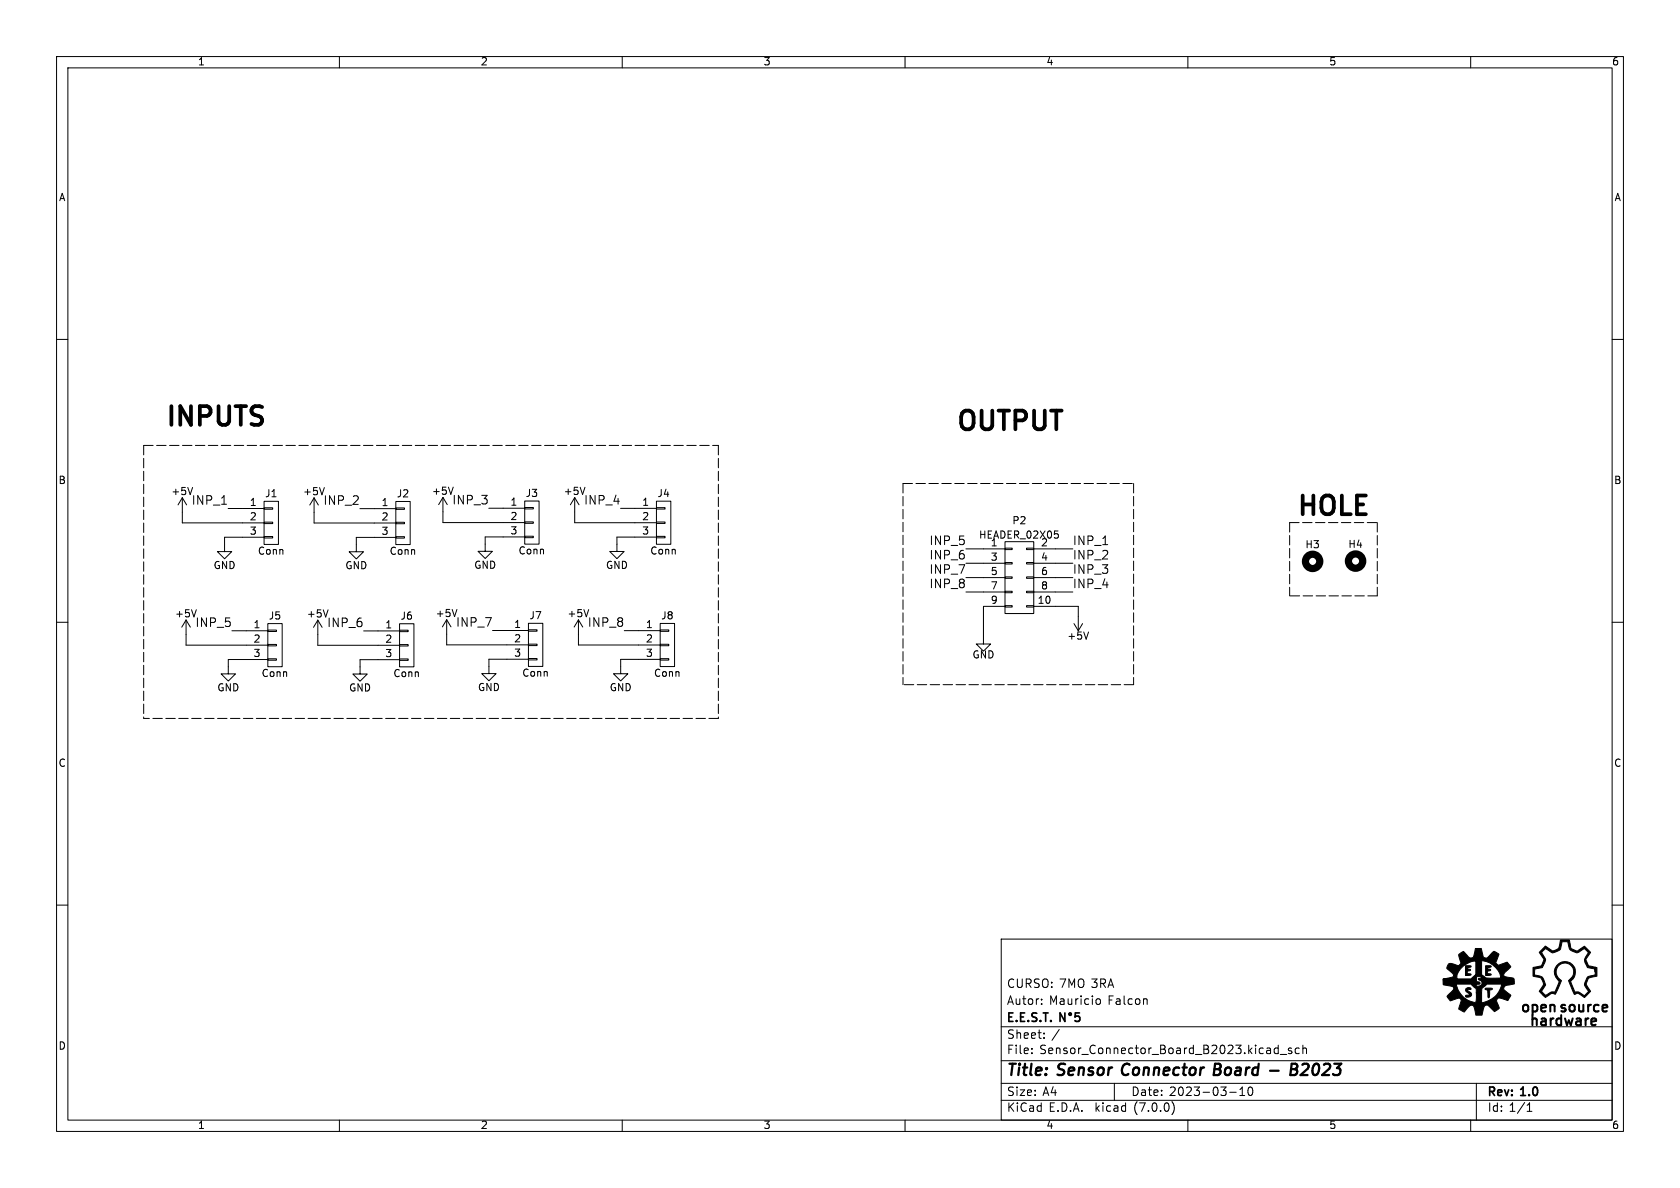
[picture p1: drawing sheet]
<svg xmlns="http://www.w3.org/2000/svg" width="297mm" height="210mm" viewBox="0 0 297 210" stroke-linecap="round" stroke-linejoin="round" font-family="sans-serif">
<g fill="none" stroke="#000" stroke-width=".18">
<path d="M10 10h277v190h-277zM12 12h273v186h-273zM60 10v2M110 10v2M160 10v2M210 10v2M260 10v2M10 60h2M285 60h2M32.2 88l-.7 1.3M32.2 88v4.4h14.5M32.2 88l.8 1.3"/>
<path d="M34 86.2l-.4 1.2M39.2 89.1h.8M40.3 89.9h6.4M46.7 94.8h1.5v.3h-1.5zM46.7 92.3h1.5v.3h-1.5zM46.7 89.8h1.5v.2h-1.5zM46.7 88.6h2.5v7.6h-2.5zM46.7 95h-7v2.5h1.3l-1.3 1.3-1.3-1.3h1.3M55.5 88v4.5h14.5M55.5 88l-.7 1.3M55.5 88l.8 1.3M57.3 86.2l-.4 1.3"/>
<path d="M63.6 89.9h6.4M70 94.9h1.5v.2h-1.5zM70 92.3h1.5v.3h-1.5zM70 89.8h1.5v.2h-1.5zM70 88.6h2.5v7.7h-2.5zM70 95h-7v2.5h1.3l-1.3 1.3-1.3-1.3h1.3M78.3 87.9l-.8 1.3M78.3 87.9v4.5h14.5M78.3 87.9l.8 1.3M80.1 86.1l-.4 1.3M86.4 89.8h6.4M92.8 94.8h1.5v.2h-1.5z"/>
<path d="M92.8 92.3h1.5v.2h-1.5zM92.8 89.7h1.5v.3h-1.5zM92.8 88.6h2.5v7.6h-2.5zM92.8 94.9h-7v2.6h1.2l-1.2 1.2-1.3-1.2h1.3M101.6 88v4.4h14.5M101.6 88l-.8 1.2M101.6 88l.8 1.2M103.4 86.1l-.4 1.3M109.7 89.9h6.4M116.1 94.8h1.5v.3h-1.5zM116.1 92.3h1.5v.2h-1.5zM116.1 89.7h1.5v.3h-1.5z"/>
<path d="M116.1 88.6h2.5v7.6h-2.5zM116.1 94.9h-7v2.6h1.2l-1.2 1.3-1.3-1.3h1.3M170.8 97h6.9M170.8 99.6h6.9M177.7 99.4h1.2v.3h-1.2zM177.7 96.9h1.2v.3h-1.2zM177.7 95.8h5.1v12.7h-5.1zM181.5 99.4h1.3v.3h-1.3zM181.5 96.9h1.3v.3h-1.3zM182.8 97h6.9M182.8 99.6h6.9M186.4 93.9h.6"/>
<path d="M187 94.4l.1 .2-.1 .5M10 110h2M32.9 109.6l-.8 1.3M32.9 109.6v4.4h14.4M32.9 109.6l.8 1.3M34.7 107.8l-.4 1.3M41 111.5h6.3M47.3 116.5h1.6v.2h-1.6zM47.3 113.9h1.6v.3h-1.6zM47.3 111.4h1.6v.2h-1.6zM47.3 110.2h2.6v7.7h-2.6zM47.3 116.6h-6.9v2.5h1.2l-1.2 1.3-1.3-1.3h1.3"/>
<path d="M56.2 109.6v4.5h14.4M56.2 109.6l-.8 1.3M56.2 109.6l.7 1.3M58 107.8l-.4 1.3M64.3 111.5h6.3M70.6 116.5h1.6v.2h-1.6zM70.6 113.9h1.6v.3h-1.6zM70.6 111.4h1.6v.3h-1.6zM70.6 110.3h2.6v7.6h-2.6zM70.6 116.6h-6.9v2.6h1.2l-1.2 1.2-1.3-1.2h1.3M79 109.6v4.4h14.4M79 109.6l-.8 1.2"/>
<path d="M79 109.6l.7 1.2M80.8 107.7l-.4 1.3M87.1 111.5h6.3M93.4 116.4h1.5v.3h-1.5zM93.4 113.9h1.5v.2h-1.5zM93.4 111.3h1.5v.3h-1.5zM93.4 110.2h2.6v7.6h-2.6zM93.4 116.5h-7v2.6h1.3l-1.3 1.2-1.2-1.2h1.2M102.3 109.6v4.4h14.4M102.3 109.6l-.8 1.2M102.3 109.6l.7 1.2M104.1 107.8l-.4 1.2"/>
<path d="M110.4 111.5h6.3M116.7 116.4h1.5v.3h-1.5zM116.7 113.9h1.5v.2h-1.5zM116.7 111.4h1.5v.2h-1.5zM116.7 110.2h2.6v7.6h-2.6zM116.7 116.6h-7v2.5h1.3l-1.3 1.3-1.2-1.3h1.2M170.8 102.1h6.9M170.8 104.6h6.9M177.7 107.1h1.2v.2h-1.2zM177.7 104.5h1.2v.3h-1.2zM177.7 102h1.2v.2h-1.2zM177.7 107.2h-3.8v6.6h-1.3l1.3 1.3 1.2-1.3h-1.2"/>
<path d="M181.5 107.1h1.3v.2h-1.3zM181.5 104.5h1.3v.3h-1.3zM181.5 102h1.3v.2h-1.3zM182.8 107.2h7.8v4.3M182.8 102.1h6.9M182.8 104.6h6.9M189.9 110.2l.7 1.3M191.4 110.2l-.8 1.3M192.4 111.7l-.4 1.3M285 110h2M10 160h2M285 160h2"/>
<path d="M177 166h108v32h-108zM184.1 177.4v.2M184.1 176.6v.2M193.9 176.6h.4l.2 .2v.6l-.2 .2-.4-.1M202.7 176.6l.1 1M60 198v2M110 198v2M160 198v2M177 194.5h108M177 191.5h108M177 187.5h108M177 181.5h108"/>
<path d="M182.4 186.1v.2M182.4 185.3v.2M184.6 183.4v.2M184.6 182.6v.2M197 191.5v3M207.2 194.8a1.74 1.74 0 0 1 0 2.2M210 198v2M217.4 193.1h1.1M219.2 193.7h.8M219.2 192.6l.4-.4v1.5M220.8 192.3l.2-.1a.81 .81 0 0 1 .6 .6 .81 .81 0 0 1-.3 .8l-.2 .1a.81 .81 0 0 1-.3-1.4zM225.5 185.3h.5"/>
<path d="M226 184.8v1.5M226 186.2l-.5 .1M226.3 186.4h1.2M228.3 185.3h-.3l-.2 .2v.2l.5 .1v.4h-.5M229.7 185.3h-.4l-.3 .2v.5l.1 .2h.6M230.3 185.4l.2-.1h.4l.1 1M230.3 184.8v1.5M260 198v2M261 191.5v6.5M270 196.5h.8M270 195.4l.4-.4v1.5"/>
</g>
<path d="M198.4 188.9v.7M214.7 189h.7M215.5 188h-.7l-.2 2h.7M224.5 189.3h1.6M228.2 189h.7M228.4 188h.6a.49 .49 0 0 1 .4 .6 .49 .49 0 0 1-.5 .4l.3 .1a.58 .58 0 0 1-.3 .9h-.8z" fill="none" stroke="#000" stroke-width=".4"/>
<g fill="none" stroke="#000" stroke-width=".3">
<path d="M188.3 179.1v1.5l-.9-1.5v1.5M190.8 179.1h-.7l-.1 .7 .3-.2 .5 .1 .1 .2-.1 .5-.2 .2-.6-.2"/>
<circle cx="189.2" cy="179.3" r=".21"/>
</g>
<g fill="none" stroke="#000" stroke-width="1.3">
<circle cx="232.1" cy="99.2" r="1.27"/>
<circle cx="239.6" cy="99.2" r="1.27"/>
</g>
<path d="M259.2 174.8v-.1a.47 .47 0 0 1 .8 .2h-.5l-.1 .1 .8 .7a.65 .65 0 0 1-.5 .5 .65 .65 0 0 1-.6-.1l.7-.3-.6-.5-.1-.3zM259.1 170.7l.9 .1v.2l-.6 .1 .6 .4-.5 .2-.1 .3 .6 .2v.2h-.9zM256.1 170.4l.4-.1 1.4 .4 .4-.4-.4-1.5 .8-.6 .6 .6a.76 .76 0 0 0 1.2 .4l.3-1.5h1.1l.3 1.2a.52 .52 0 0 0 .7 .4l1.1-1.1a1.13 1.13 0 0 1 1 .6l-.6 1.4 .2 .2 .3 .2 1.5-.5 .7 .8-1.3 1.3a.36 .36 0 0 0 .4 .5l1.4 .3 .1 .9-.8 .2a.73 .73 0 0 0-1 .8l1.2 1-.5 1-1.6-.5-.4 .3v.3l.5 1.2-.3 .3-.6 .3-1.1-1.1h-.4l-.4 .4-.3 1.4h-1.1l-.2-1.1a.61 .61 0 0 0-.6-.7 2.81 2.81 0 0 0-1.2 1.2l-1-.5 .3-1.2a.47 .47 0 0 0 0-.6 .47 .47 0 0 0-.6-.1l-1.2 .4-.6-.8 .6-.6a.84 .84 0 0 0 .5-1l-1.7-.4-.1-.1h2.3a3.8 3.8 0 0 0 3.5 3.2l.1-.4v-1.3h.9v1.8a4.2 4.2 0 0 0 3.6-3.3h-2.6l-.9 .7-.1 .8h-.9l-.1-.8-.7-.6h.7a.61 .61 0 0 0 1.1 0 .61 .61 0 0 0-.6-.9l-.1-.1 .5-.2v-.2l-.8-.1 .1 .9 .5 .1 .1 .2-.1 .1-.3 .1a1.23 1.23 0 0 1-1.2 0h-5v-.9h4.9l.9-.8h1l.6 .4a.87 .87 0 0 0 .9 .2h1.9a3.5 3.5 0 0 0-3.3-3l-.1 2.4h-1v-2.4a3.6 3.6 0 0 0-3.3 2.8v.4h-2.4l1.6-.4 .1-.1v-.5l-1.1-.9zM262.6 174.7h1l.3 .1-.5 .2-.2 1.4-.2-.2v-1.1l-.4-.2zM262.6 170.7l1 .1v.2l-.7 .1 .7 .4-.6 .2-.1 .2 .2 .2 .5 .1v.2h-1zM273.2 167.2l1.3 .9 .8-.3a.92 .92 0 0 0 .5-1l.1-.6h1.5l.3 1.5 1.1 .4 1.3-.8 1.1 1.1-.9 1.2 .5 1.1 1.2 .3v.8v-.5l-1.4-.3-.2-.4a1.14 1.14 0 0 1 0-1.6l.4-.6-.7-.7-.9 .6a1.45 1.45 0 0 1-1.6-.4l-.4-1.4h-1.1l-.1 .5a1.16 1.16 0 0 1-1.1 1.3 .85 .85 0 0 1-1.1-.2l-.5-.4h-.1l-.7 .7 .4 .6a.99 .99 0 0 1 0 1.5l-.2 .5-1.4 .3v1l.5 .1a1.25 1.25 0 0 1 1.3 1.3l.2 .4-.8 1.1 .8 .8 .9-.6h.7l.8-1.9a1.89 1.89 0 0 1 0-3.2 1.89 1.89 0 0 1 2.8 1.5v.1a1.89 1.89 0 0 1-.9 1.6l.8 1.9h.7l1 .6 .7-.7-.5-.9a1.18 1.18 0 0 1 .2-1.3 1.21 1.21 0 0 1 1.3-.7l.2-.2v-1.2h.3v1.6l-.7 .1a1.04 1.04 0 0 0-1.1 1.1v.3l.7 1.1-1.1 1.2-.9-.7a.84 .84 0 0 0-.9 .1l-1-2.4a1.66 1.66 0 0 0 .9-1.7 1.66 1.66 0 0 0-1.2-1.4 1.62 1.62 0 0 0-1.8 1.1 1.62 1.62 0 0 0 .8 2l-1 2.3a.91 .91 0 0 0-1.2 .2l-.6 .4-.5-.4-.6-.7 .4-.5a1.18 1.18 0 0 0 .2-1.3 1.18 1.18 0 0 0-1.1-.7l-.6-.1v-1.6l1.5-.3 .5-1.1-.9-1.2z" fill="#000" stroke="#000" stroke-width=".18"/>
<path d="M282.1 181.1l-.2 .1" fill="none" stroke="#000" stroke-width=".36"/>
<path d="M25.4 78.7h101.6M25.4 78.7v48.3M127 78.7v48.3M159.6 85.5v35.5M159.6 85.5h40.8M200.4 85.5v35.5M228 92.4h15.5M228 92.4v12.9M243.5 92.4v12.9M243.5 105.3h-15.5M127 127h-101.6M200.4 121h-40.8" fill="none" stroke="#000" stroke-width=".18" stroke-dasharray="1.7 .6"/>
<g font-size="4.6">
<text x="29.5" y="75.8">INPUTS</text>
<text x="169.3" y="76.6">OUTPUT</text>
<text x="229.5" y="91.6">HOLE</text>
</g>
<g font-size="2.8">
<text x="178" y="190.8">Title:</text>
<text x="187.1" y="190.8">Sensor</text>
<text x="199" y="190.8">Connector</text>
<text x="215.9" y="190.8">Board</text>
<text x="230.6" y="190.8">B2023</text>
</g>
<g font-size="2.5">
<text x="268.6" y="179.5">open source</text>
<text x="270.2" y="181.9">hardware</text>
</g>
<g font-size="2.1">
<text x="33.8" y="89.5">INP_1</text>
<text x="57.1" y="89.5">INP_2</text>
<text x="79.9" y="89.4">INP_3</text>
<text x="103.2" y="89.4">INP_4</text>
<text x="164.2" y="99.1">INP_6</text>
<text x="164.2" y="96.6">INP_5</text>
<text x="164.2" y="101.7">INP_7</text>
<text x="189.7" y="99.1">INP_2</text>
<text x="189.7" y="101.7">INP_3</text>
<text x="189.7" y="96.6">INP_1</text>
<text x="164.2" y="104.2">INP_8</text>
<text x="189.7" y="104.2">INP_4</text>
<text x="34.5" y="111.1">INP_5</text>
<text x="57.8" y="111.1">INP_6</text>
<text x="80.5" y="111">INP_7</text>
<text x="103.8" y="111.1">INP_8</text>
<text x="178" y="177.9">Autor:</text>
<text x="178" y="174.9">CURSO: 7MO 3RA</text>
<text x="185.5" y="177.9">Mauricio</text>
<text x="195.9" y="177.9">Falcon</text>
<text x="178" y="183.9">Sheet:</text>
<text x="178" y="181.1">E.E.S.T.</text>
<text x="185.9" y="183.9">/</text>
<text x="178" y="186.6">File:</text>
<text x="183.8" y="186.6">Sensor_Connector_Board_B2023.kicad_sch</text>
<text x="178" y="196.8">KiCad</text>
<text x="178" y="194">Size:</text>
<text x="184.3" y="194">A4</text>
<text x="185.4" y="196.8">E.D.A.</text>
<text x="193.7" y="196.8">kicad</text>
<text x="200" y="194">Date:</text>
<text x="200.6" y="196.8">(7.0.0)</text>
<text x="206.7" y="194">2023-03-10</text>
<text x="263" y="194.2">Rev:</text>
<text x="263" y="196.8">Id: 1/1</text>
<text x="269" y="194.2">1.0</text>
</g>
<g font-size="1.8">
<text x="35" y="11.8">1</text>
<text x="85" y="11.8">2</text>
<text x="135" y="11.8">3</text>
<text x="185" y="11.8">4</text>
<text x="235" y="11.8">5</text>
<text x="285" y="11.8">6</text>
<text x="10.4" y="35.8">A</text>
<text x="285.4" y="35.8">A</text>
<text x="10.3" y="85.8">B</text>
<text x="30.2" y="87.8">+5V</text>
<text x="44.1" y="89.6">1</text>
<text x="46.8" y="88.2">J1</text>
<text x="53.5" y="87.8">+5V</text>
<text x="67.4" y="89.7">1</text>
<text x="70.1" y="88.2">J2</text>
<text x="76.3" y="87.7">+5V</text>
<text x="90.2" y="89.6">1</text>
<text x="92.9" y="88.1">J3</text>
<text x="99.6" y="87.8">+5V</text>
<text x="113.5" y="89.6">1</text>
<text x="116.2" y="88.2">J4</text>
<text x="285.3" y="85.8">B</text>
<text x="44.1" y="92.2">2</text>
<text x="44.1" y="94.7">3</text>
<text x="67.4" y="92.2">2</text>
<text x="67.4" y="94.7">3</text>
<text x="90.2" y="92.1">2</text>
<text x="90.2" y="94.7">3</text>
<text x="113.5" y="92.2">2</text>
<text x="113.5" y="94.7">3</text>
<text x="173" y="95.5">HEADER_02X05</text>
<text x="178.9" y="93">P2</text>
<text x="37.7" y="100.9">GND</text>
<text x="45.5" y="98.3">Conn</text>
<text x="61" y="100.9">GND</text>
<text x="68.8" y="98.4">Conn</text>
<text x="83.8" y="100.8">GND</text>
<text x="91.6" y="98.3">Conn</text>
<text x="107.1" y="100.9">GND</text>
<text x="114.9" y="98.3">Conn</text>
<text x="175.1" y="96.8">1</text>
<text x="175.1" y="99.3">3</text>
<text x="175.1" y="101.9">5</text>
<text x="184" y="96.8">2</text>
<text x="184" y="99.3">4</text>
<text x="184" y="101.9">6</text>
<text x="230.7" y="97.2">H3</text>
<text x="238.3" y="97.1">H4</text>
<text x="175.1" y="104.4">7</text>
<text x="175.1" y="106.9">9</text>
<text x="183.4" y="106.9">10</text>
<text x="184" y="104.4">8</text>
<text x="30.9" y="109.4">+5V</text>
<text x="44.8" y="111.3">1</text>
<text x="44.8" y="113.8">2</text>
<text x="47.5" y="109.8">J5</text>
<text x="54.2" y="109.4">+5V</text>
<text x="68.1" y="111.3">1</text>
<text x="68.1" y="113.8">2</text>
<text x="70.8" y="109.8">J6</text>
<text x="77" y="109.4">+5V</text>
<text x="90.8" y="111.2">1</text>
<text x="90.8" y="113.7">2</text>
<text x="93.5" y="109.7">J7</text>
<text x="100.3" y="109.4">+5V</text>
<text x="114.1" y="111.2">1</text>
<text x="114.1" y="113.8">2</text>
<text x="116.8" y="109.8">J8</text>
<text x="188.6" y="113.3">+5V</text>
<text x="44.8" y="116.3">3</text>
<text x="46.2" y="120">Conn</text>
<text x="68.1" y="116.4">3</text>
<text x="69.5" y="120">Conn</text>
<text x="90.8" y="116.3">3</text>
<text x="92.3" y="119.9">Conn</text>
<text x="114.1" y="116.3">3</text>
<text x="115.6" y="119.9">Conn</text>
<text x="171.9" y="116.7">GND</text>
<text x="38.4" y="122.5">GND</text>
<text x="61.7" y="122.5">GND</text>
<text x="84.4" y="122.4">GND</text>
<text x="107.7" y="122.5">GND</text>
<text x="10.3" y="135.8">C</text>
<text x="285.3" y="135.8">C</text>
<text x="10.3" y="185.8">D</text>
<text x="285.3" y="185.8">D</text>
<text x="35" y="199.8">1</text>
<text x="85" y="199.8">2</text>
<text x="135" y="199.8">3</text>
<text x="185" y="199.8">4</text>
<text x="235" y="199.8">5</text>
<text x="285" y="199.8">6</text>
</g>
</svg>
